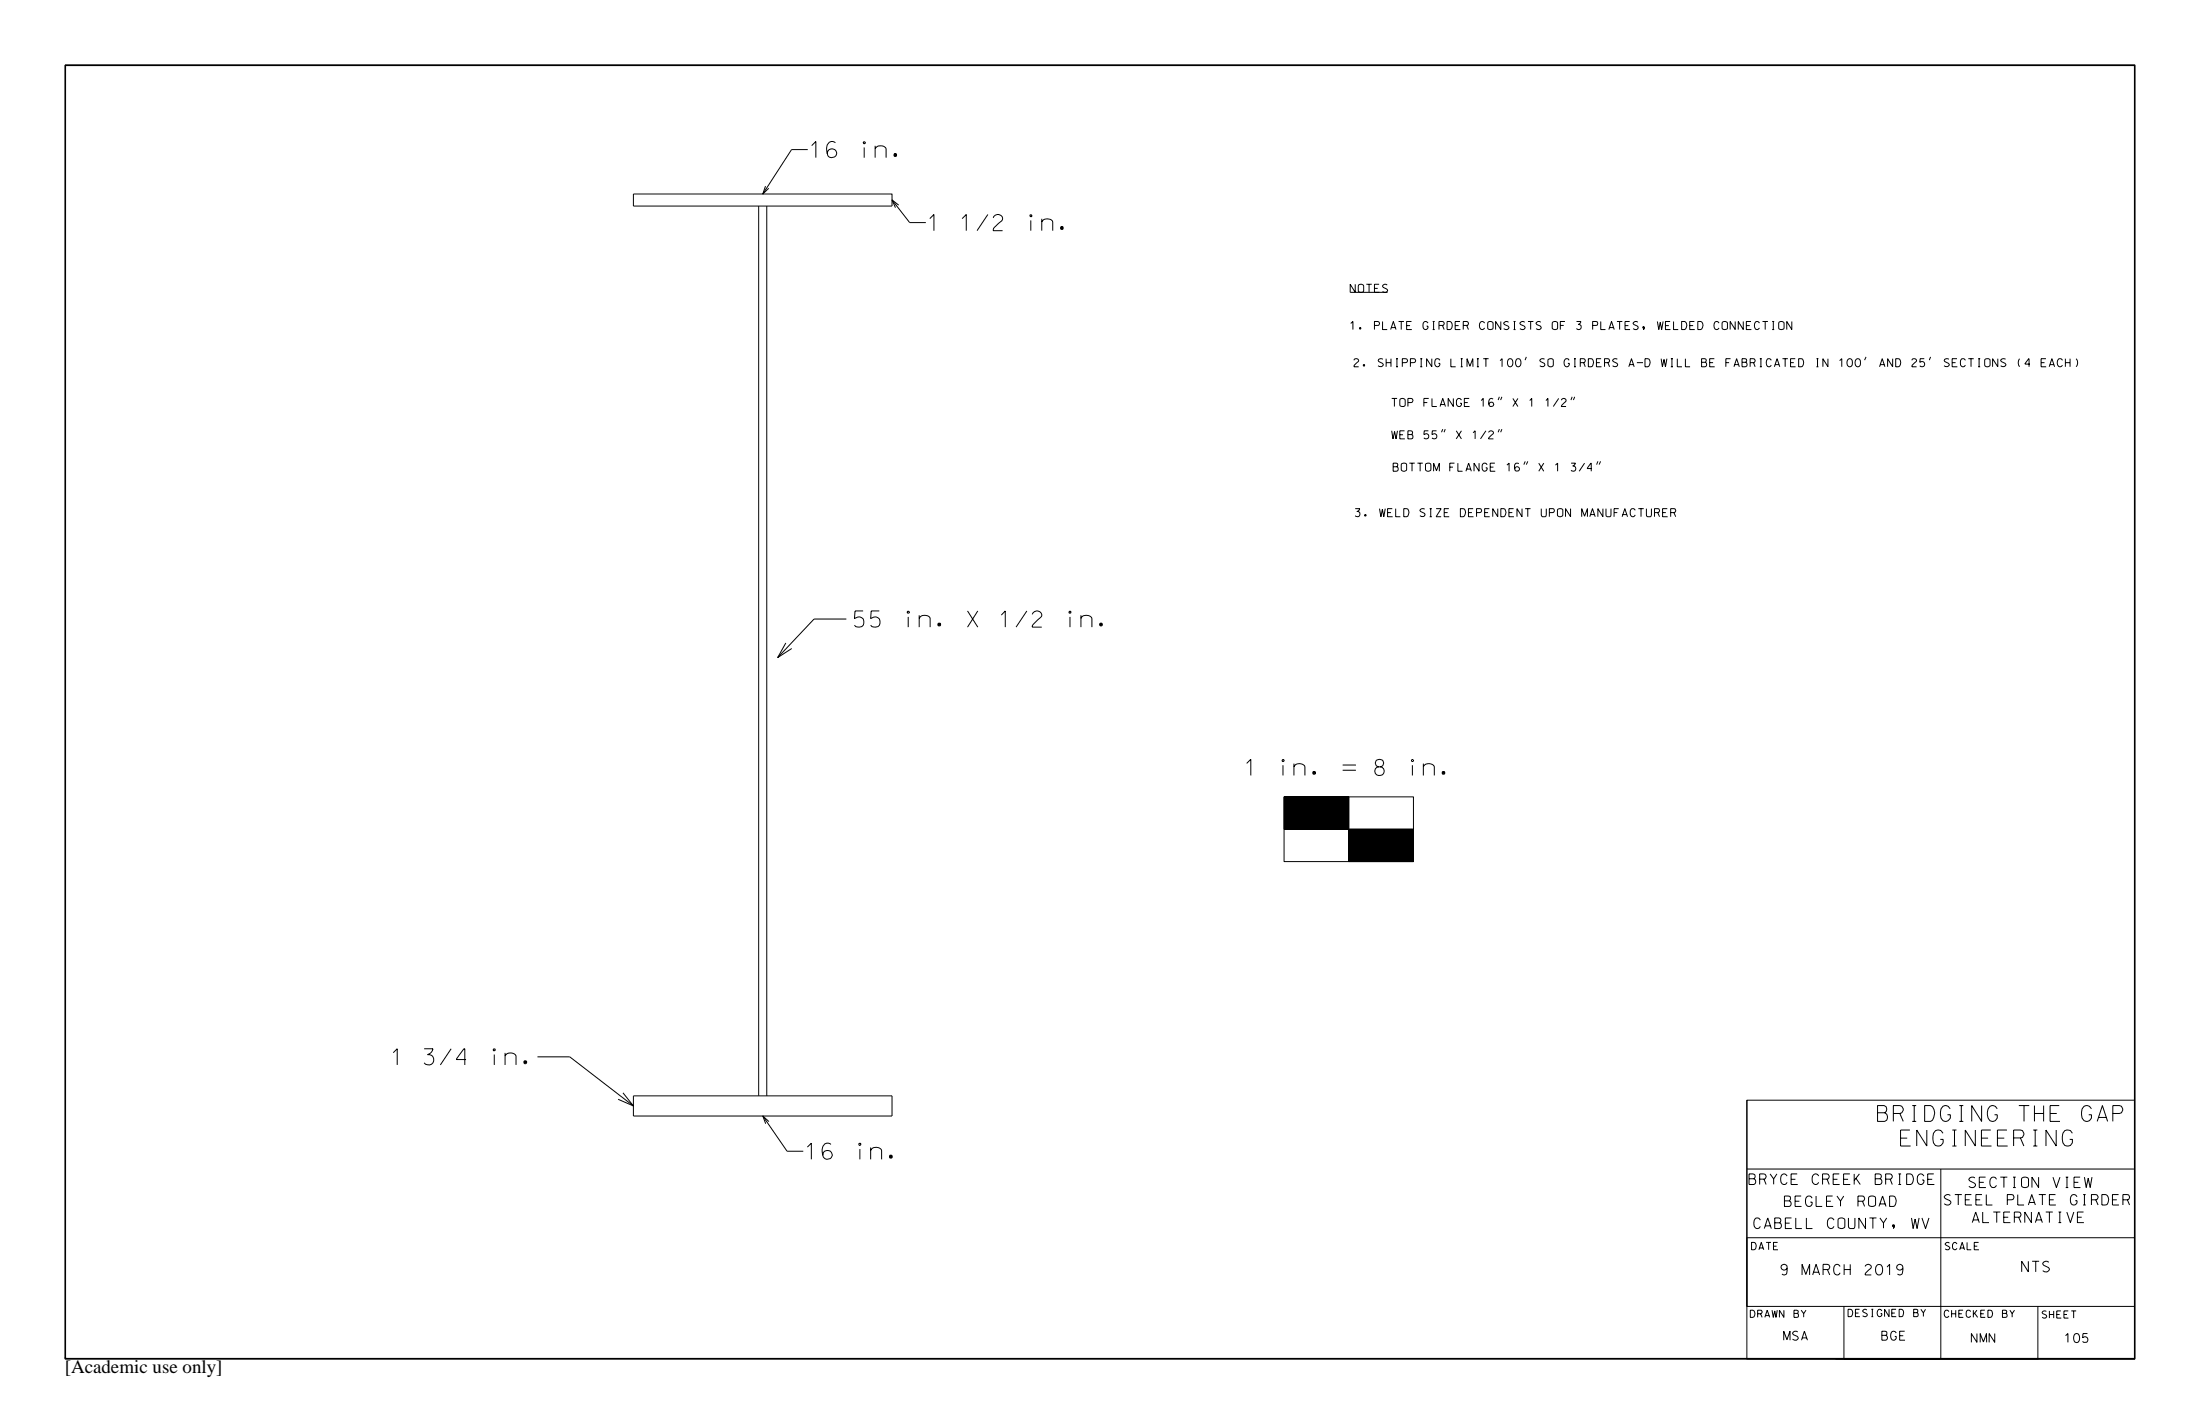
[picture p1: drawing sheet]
<svg xmlns="http://www.w3.org/2000/svg" width="432mm" height="279mm" viewBox="0 0 432 279" stroke-linecap="round" stroke-linejoin="round" font-family="sans-serif">
<path d="M12.8 266.3v.3h406.2v-253.8h-406.2v253.8" fill="none" stroke="#000" stroke-width=".25"/>
<g fill="none" stroke="#000" stroke-width=".2">
<path d="M12.8 12.7h406.2v254h-406.2zM124.3 38.1h50.8v2.3h-50.8zM150.2 36.5l-.5 1.6 1.2-1.2M158.5 29.4h-3.1l-5.7 8.7M175.1 39.2l3.4 4.5h3.2M148.9 40.4v174.6M150.5 40.4v174.6M176.4 40.3l-1.3-1.1 .7 1.5M265 57.4h7.3M294.3 77.9l-.3 .6M294.8 77.9l-.3 .6M299.6 70l-.3 .7"/>
<path d="M308.6 77.9l-.3 .6M309.1 77.9l-.3 .6M366.3 70l-.3 .7M378.9 70l-.2 .7M283.2 84.2l-.3 .6M283.7 84.2l-.3 .6M294.3 84.2l-.3 .6M294.8 84.2l-.3 .6M299.4 90.5l-.3 .7M299.9 90.5l-.3 .7M313.6 90.5l-.2 .7M314.1 90.5l-.2 .7"/>
<path d="M154.2 126.2l-1.6 2.8 2.8-1.8M166.1 121.5h-6.3l-7.2 7.5M252 156.4h25.4v12.7h-25.4zM252 159.4l3.1-3 6.4 6.3M252 158l1.7-1.6 6.3 6.3M252 157.3l.9-.9 6.4 6.3M252 157.1l.8-.7 6.4 6.3M252 157l.7-.6 6.3 6.3M252 156.4l6.4 6.3 6.3-6.2M252 156.4l6.4 6.3M252 156.5l6.2 6.2M252 157l5.7 5.7"/>
<path d="M252 157.7l5 5M252 157.8l4.9 4.9M252 158l4.7 4.7M252 158.2l4.6 4.5M252 158.3l4.5 4.4 6.4-6.3-6.4 6.3M252 158.3l4.4 4.4M252 158.4l4.4 4.3M252 158.4l4.3 4.3M252 158.5l4.3 4.2M252 158.5l4.2 4.2M252 158.6l4.1 4.1M252 158.7l4.1 4"/>
<path d="M252 158.8l4 3.9M252 158.8l3.9 3.9M252 158.9l3.9 3.8M252 158.9l3.8 3.8 6.4-6.3-6.3 6.3M252 158.9l3.8 3.8M252 159l3.8 3.7M252 159l3.7 3.7M252 159.1l3.6 3.6M252 159.2l3.6 3.5M252 159.4l3.3 3.3M252 159.7l3 3M252 159.8l2.9 2.9"/>
<path d="M252 158.4l2-2-2 2M252.1 156.4l6.3 6.3M252.1 156.4h-.1l6.3 6.3 6.4-6.3M252.1 156.4l6.4 6.3M252.1 156.4l-.1 .1M252.2 156.4l-.2 .1M252.2 156.4l6.4 6.3M252.2 156.4l6.4 6.3 6.1-6.2M252.2 156.4l-.2 .2 6.2 6.1 6.3-6.3M252.3 156.4l6.4 6.3M252.3 156.4l6.3 6.3M252.3 156.4l-.3 .2"/>
<path d="M252.3 156.4l6.4 6.3 6-6M252.4 156.4l-.4 .3 6 6 6.4-6.3M252.4 156.4l-.4 .4 6 5.9 6.3-6.3M252.5 156.4l6.4 6.3M252.5 156.4l6.3 6.3 5.9-5.9M252.5 156.4l-.5 .4 5.9 5.9M252.5 156.4l-.5 .5M252.6 156.4l-.6 .5 5.8 5.8 6.4-6.3-6.3 6.3M252.6 156.4l6.4 6.3 5.7-5.7M252.6 156.4l-.6 .6M252.7 156.4l6.3 6.3M252.7 156.4l-.7 .7 5.7 5.6 6.4-6.3"/>
<path d="M252.8 156.4l6.3 6.3M252.8 156.4l-.8 .7M252.8 156.4l6.4 6.3M252.9 156.4l6.4 6.3M252.9 156.4l-.9 .8 5.6 5.5M253 156.4l6.3 6.3M253 156.4l6.4 6.3M253 156.4l-1 .9 5.4 5.4M253.1 156.4l-1.1 1 5.4 5.3 6.3-6.3-6.3 6.3M253.1 156.4l6.4 6.3M253.1 156.4l-1.1 1.1 5.3 5.2M253.2 156.4l-1.2 1.1 1.2-1.1 6.3 6.3"/>
<path d="M253.2 156.4l6.3 6.3M253.3 156.4l6.3 6.3M253.3 156.4l-1.3 1.2 5.1 5.1M253.3 156.4l6.4 6.3M253.3 156.4l-1.3 1.3 5.1 5M253.4 156.4l6.4 6.3M253.4 156.4l6.3 6.3M253.4 156.4l6.3 6.3 5-5M253.4 156.4l-1.4 1.4 5 4.9M253.4 156.4l-1.4 1.3M253.4 156.4l6.4 6.3-6.3-6.3M253.5 156.4l-1.5 1.4 5 4.9"/>
<path d="M253.5 156.4l6.4 6.3M253.5 156.4l-1.5 1.5M253.6 156.4l6.4 6.3-6.4-6.3M253.6 156.4l-1.6 1.5 4.8 4.8 6.3-6.3M253.6 156.4l6.4 6.3M253.6 156.4l-1.6 1.6M253.8 156.4l6.4 6.3M253.8 156.4l-1.8 1.8 4.6 4.5M253.9 156.4l6.3 6.3M253.9 156.4l6.3 6.3 4.5-4.5M253.9 156.4l-1.9 1.8 4.5 4.5M254 156.4l-2 1.9"/>
<path d="M254 156.4l6.4 6.3M254 156.4l6.3 6.3 4.4-4.4M254.1 156.4l6.4 6.3 4.2-4.2M254.1 156.4l6.3 6.3M254.1 156.4l-2.1 2M254.1 156.4l6.4 6.3M254.1 156.4l-2.1 2.1M254.2 156.4l-2.2 2.1M254.2 156.4l-2.2 2.2 4.2 4.1 6.3-6.3M254.3 156.4l6.4 6.3M254.3 156.4l6.3 6.3M254.3 156.4l-2.3 2.2"/>
<path d="M254.4 156.4l6.3 6.3M254.4 156.4l6.3 6.3 4-4M254.4 156.4l-2.4 2.3 4 4M254.5 156.4l-2.5 2.4M254.5 156.4l6.4 6.3M254.5 156.4l6.3 6.3 3.9-3.9M254.5 156.4l-2.5 2.5M254.6 156.4l6.3 6.3 3.8-3.7M254.6 156.4l6.3 6.3M254.6 156.4l-2.6 2.5M254.6 156.4l6.4 6.3M254.6 156.4l6.4 6.3 3.7-3.7"/>
<path d="M254.6 156.4l-2.6 2.6M254.7 156.4l-2.7 2.6M254.7 156.4l6.4 6.3 3.6-3.6M254.7 156.4l6.4 6.3M254.7 156.4l-2.7 2.7 3.7 3.6 6.3-6.3M254.8 156.4l6.4 6.3M254.8 156.4l-2.8 2.7M254.8 156.4l6.4 6.3 3.5-3.5M254.9 156.4l-2.9 2.8 3.5 3.5M255 156.4l-3 2.9 3.4 3.4-3.4-3.4M255 156.4l6.3 6.3 3.4-3.4M255 156.4l6.4 6.3"/>
<path d="M255.1 156.4l6.3 6.3M255.2 156.4l6.3 6.3M255.2 156.4l-3.2 3.1 3.3 3.2 6.4-6.3M255.2 156.4l-3.2 3.1 3.2-3.1M255.3 156.4l6.3 6.3M255.3 156.4l-3.3 3.2 3.1 3.1M255.3 156.4l6.4 6.3M255.4 156.4l6.4 6.3M255.4 156.4l6.3 6.3 3-3M255.4 156.4l-3.4 3.4 3 2.9M255.4 156.4l-3.4 3.3M255.4 156.4l6.4 6.3-6.3-6.3"/>
<path d="M255.5 156.4l-3.5 3.4 3 2.9M255.5 156.4l6.4 6.3M255.5 156.4l-3.5 3.5M255.6 156.4l6.4 6.3-6.3-6.3M255.6 156.4l6.3 6.3M255.6 156.4l-3.6 3.6 2.8 2.7 6.3-6.3M255.7 156.4l6.3 6.3M255.7 156.4l-3.7 3.6M255.7 156.4l6.5 6.3M255.7 156.4l6.4 6.3M255.8 156.4l-3.8 3.7 2.6 2.6M255.8 156.4l-3.8 3.8"/>
<path d="M255.9 156.4l6.4 6.3M255.9 156.4l6.3 6.3 2.5-2.5M255.9 156.4l-3.9 3.8M255.9 156.4l-3.9 3.9M256 156.4l-4 3.9M256 156.4l6.4 6.3M256 156.4l6.4 6.3 2.3-2.4M256 156.4l-4 4M256.1 156.4l6.4 6.3 2.2-2.2M256.1 156.4l6.3 6.3M256.1 156.4l-4.1 4M256.2 156.4l6.3 6.3"/>
<path d="M256.2 156.4l-4.2 4.1M256.2 156.4l6.4 6.3M256.2 156.4l6.4 6.3 2.1-2.2M256.3 156.4l6.4 6.3M256.3 156.4l6.3 6.3M256.3 156.4l-4.3 4.3M256.4 156.4l6.3 6.3M256.4 156.4l6.3 6.3 2-2M256.4 156.4l-4.4 4.3 2 2M256.5 156.4l-4.5 4.4M256.5 156.4l6.4 6.3M256.5 156.4l6.4 6.3 1.8-1.9"/>
<path d="M256.5 156.4l-4.5 4.5M256.6 156.4l6.4 6.3 1.7-1.7M256.6 156.4l6.3 6.3M256.6 156.4l-4.6 4.5M256.6 156.4l6.4 6.3M256.6 156.4l-4.6 4.6M256.7 156.4l-4.7 4.6M256.7 156.4l6.4 6.3M256.8 156.4l6.3 6.3M256.8 156.4l-4.8 4.7 1.6 1.6M256.8 156.4l6.4 6.3M256.8 156.4l-4.8 4.7"/>
<path d="M256.9 156.4l6.3 6.3M256.9 156.4l6.3 6.3 1.5-1.5M256.9 156.4l-4.9 4.8 1.5 1.5M257 156.4l-5 4.9M257 156.4l6.4 6.3M257 156.4l6.3 6.3 1.4-1.4M257 156.4l-5 5M257.1 156.4l-5.1 5M257.1 156.4l6.4 6.3M257.1 156.4l6.4 6.3 1.2-1.2M257.1 156.4l-5.1 5.1M257.2 156.4l-5.2 5.1"/>
<path d="M257.2 156.4l6.4 6.3 1.1-1.1-1.1 1.1M257.2 156.4l6.4 6.3M257.2 156.4l-5.2 5.2M257.3 156.4l6.3 6.3M257.3 156.4l-5.3 5.2M257.3 156.4l6.4 6.3-6.3-6.3M257.4 156.4l-5.4 5.3 1.1 1M257.4 156.4l6.4 6.3M257.4 156.4l-5.4 5.3M257.4 156.4l6.3 6.3 1-1-5.3-5.3M257.4 156.4l-5.4 5.4 .9 .9M257.5 156.4l6.3 6.3 .9-.8"/>
<path d="M257.5 156.4l6.3 6.3M257.5 156.4l-5.5 5.4 .9 .9M257.5 156.4l6.4 6.3M257.5 156.4l-5.5 5.5M257.6 156.4l-5.6 5.5M257.6 156.4l-5.6 5.6 .8 .7 6.3-6.3M257.7 156.4l6.4 6.3M257.7 156.4l6.2 6.3M257.7 156.4l-5.7 5.6 5.7-5.6M257.7 156.4l6.4 6.3 .6-.6M257.8 156.4l-5.8 5.7M257.8 156.4l-5.8 5.8"/>
<path d="M257.9 156.4l6.4 6.3M257.9 156.4l6.3 6.3 .5-.5M257.9 156.4l-5.9 5.8M257.9 156.4l-5.9 5.9M258 156.4l6.3 6.3 .4-.4M258 156.4l6.3 6.3M258 156.4l-6 5.9M258 156.4l6.4 6.3M258 156.4l6.4 6.3 .3-.4M258 156.4l-6 6M258.1 156.4l-6.1 6M258.1 156.4l6.4 6.3 .2-.2"/>
<path d="M258.1 156.4l6.3 6.3M258.1 156.4l-6.1 6.1M258.2 156.4l6.3 6.3M258.2 156.4l-6.2 6.1M258.2 156.4l6.4 6.3M258.3 156.4l-6.3 6.2M258.3 156.4l-6.2 6.3 6.3-6.3M258.4 156.4l12.7 12.7M258.4 156.4l12.6 12.7M258.4 156.4l-6.3 6.3M258.4 156.4l6.3 6.2M258.4 156.4l-6.4 6.3"/>
<path d="M258.5 156.4l-6.3 6.3M258.5 156.4l-6.4 6.3M258.5 156.4l6.2 6.2M258.6 156.4l-6.4 6.3M258.6 156.4l6.1 6.1M258.7 156.4l-6.4 6.3M258.7 156.4l6 6-.3 .3M258.7 156.4l-6.4 6.3-.3-.2M258.7 156.4l6 5.9M258.8 156.4l-6.4 6.3M258.8 156.4l5.9 5.9-.4 .4M258.9 156.4l5.8 5.8"/>
<path d="M258.9 156.4l-6.3 6.3M258.9 156.4l-6.4 6.3M258.9 156.4l5.8 5.7M259 156.4l5.7 5.7M259 156.4l5.7 5.6M259 156.4l-6.3 6.3M259 156.4l-6.3 6.3-.7-.6 .7 .6M259.2 156.4l5.5 5.5M259.2 156.4l-6.4 6.3M259.3 156.4l-6.4 6.3-.9-.8M259.3 156.4l-6.4 6.3M259.3 156.4l-6.3 6.3"/>
<path d="M259.3 156.4l5.4 5.4-.9 .9M259.4 156.4l-6.4 6.3M259.5 156.4l-6.4 6.3M259.5 156.4l-6.3 6.3M259.5 156.4l5.2 5.1M259.6 156.4l-6.4 6.3M259.6 156.4l-6.4 6.3-1.2-1.2M259.7 156.4l5 5-1.3 1.3M259.7 156.4l5 5M259.7 156.4l-6.4 6.3M259.8 156.4l4.9 4.9M259.8 156.4l-6.4 6.3-1.4-1.3"/>
<path d="M259.8 156.4l-6.3 6.3M259.9 156.4l-6.4 6.3M259.9 156.4l4.8 4.8M259.9 156.4l4.8 4.7M260 156.4l-6.4 6.3M260 156.4l4.7 4.6-1.7 1.7M260 156.4l-6.3 6.3 6.4-6.3 4.6 4.6M260.1 156.4l-6.3 6.3M260.2 156.4l4.5 4.5-1.8 1.8M260.2 156.4l4.5 4.5M260.2 156.4l4.5 4.4M260.3 156.4l-6.4 6.3"/>
<path d="M260.3 156.4l4.4 4.4-2 1.9M260.4 156.4l4.3 4.3M260.4 156.4l-6.3 6.3M260.4 156.4l4.3 4.2M260.4 156.4l-6.4 6.3M260.5 156.4l4.2 4.2M260.5 156.4l-6.3 6.3 6.4-6.3 4.1 4.1M260.5 156.4l-6.4 6.3-2.1-2.1 4.3-4.2M260.5 156.4l-6.3 6.3M260.5 156.4l4.2 4.1M260.6 156.4l4.1 4.1M260.6 156.4l-6.4 6.3"/>
<path d="M260.7 156.4l-6.3 6.3M260.7 156.4l4 4-2.3 2.3M260.7 156.4l4 4M260.7 156.4l-6.4 6.3-2.3-2.3M260.7 156.4l4 3.9M260.8 156.4l-6.4 6.3M260.8 156.4l3.9 3.9-2.4 2.4M260.8 156.4l3.9 3.8M260.9 156.4l3.8 3.8M260.9 156.4l3.8 3.7M260.9 156.4l-6.4 6.3M260.9 156.4l-6.3 6.3"/>
<path d="M261 156.4l3.7 3.7-2.6 2.6M261.1 156.4l-6.4 6.3M261.1 156.4l3.6 3.6M261.1 156.4l-6.5 6.3M261.2 156.4l3.5 3.5-2.8 2.8M261.2 156.4l-6.4 6.3M261.2 156.4l3.5 3.4M261.3 156.4l-6.4 6.3M261.3 156.4l-6.4 6.3-2.9-2.9M261.3 156.4l3.4 3.4-2.9 2.9M261.3 156.4l3.4 3.3M261.4 156.4l3.3 3.3"/>
<path d="M261.4 156.4l-6.3 6.3-3.1-3M261.4 156.4l-6.4 6.3M261.4 156.4l3.3 3.2M261.5 156.4l3.2 3.2-3.1 3.1 3.1-3.1M261.5 156.4l-6.3 6.3M261.5 156.4l3.2 3.1M261.6 156.4l3.1 3.1M261.6 156.4l-6.3 6.3-3.3-3.3M261.7 156.4l-6.4 6.3M261.7 156.4l3 3-3.3 3.3M261.8 156.4l-6.4 6.3-3.4-3.4 3-2.9M261.8 156.4l2.9 2.9"/>
<path d="M261.8 156.4l2.9 2.8M261.8 156.4l-6.3 6.3M261.9 156.4l2.8 2.8M261.9 156.4l-6.3 6.3M261.9 156.4l2.8 2.7M261.9 156.4l-6.4 6.3M262 156.4l2.7 2.7M262 156.4l2.7 2.6-3.7 3.7M262 156.4l2.7 2.6M262 156.4l-6.3 6.3M262.1 156.4l-6.4 6.3M262.1 156.4l2.6 2.6"/>
<path d="M262.1 156.4l-6.3 6.3M262.2 156.4l2.5 2.5-3.8 3.8M262.2 156.4l2.5 2.5M262.3 156.4l2.4 2.4M262.3 156.4l-6.4 6.3M262.4 156.4l2.3 2.3M262.4 156.4l-6.3 6.3M262.4 156.4l2.3 2.2M262.4 156.4l-6.4 6.3M262.5 156.4l2.2 2.2M262.5 156.4l-6.3 6.3M262.5 156.4l2.2 2.1"/>
<path d="M262.6 156.4l2.1 2.1M262.6 156.4l-6.3 6.3M262.7 156.4l2 2-4.3 4.3M262.7 156.4l2 2M262.7 156.4l-6.3 6.3M262.7 156.4l-6.4 6.3-4.3-4.3M262.7 156.4l2 1.9M262.8 156.4l-6.4 6.3M262.8 156.4l1.9 1.9-4.5 4.4M262.9 156.4l1.8 1.8M262.9 156.4l1.8 1.7M262.9 156.4l-6.4 6.3"/>
<path d="M262.9 156.4l-6.3 6.3M263 156.4l1.7 1.7M263 156.4l1.7 1.6M263.1 156.4l-6.4 6.3M263.1 156.4l1.6 1.6M263.1 156.4l-6.4 6.3 6.3-6.3-6.4 6.3-4.6-4.6 1.8-1.7 6.3 6.3 4.6-4.6M263.2 156.4l-6.3 6.3M263.2 156.4l1.5 1.5-4.8 4.8M263.2 156.4l1.5 1.5M263.2 156.4l-6.4 6.3-4.8-4.8 4.9 4.8M263.2 156.4l1.5 1.4M263.3 156.4l-6.4 6.3"/>
<path d="M263.3 156.4l-6.4 6.3-4.9-4.9M263.3 156.4l1.4 1.4-4.9 4.9M263.3 156.4l1.4 1.3M263.4 156.4l1.3 1.3M263.4 156.4l-6.3 6.3-5.1-5M263.4 156.4l-6.4 6.3M263.5 156.4l1.2 1.2M263.5 156.4l-6.3 6.3-5.2-5.1 5.2 5.1M263.5 156.4l1.2 1.2-5.1 5.1 5.1-5.1M263.6 156.4l1.1 1.1M263.6 156.4l-6.4 6.3M263.7 156.4l-6.4 6.3"/>
<path d="M263.7 156.4l1 1-5.3 5.3 5.3-5.3M263.7 156.4l1 1-5.3 5.3M263.8 156.4l.9 .9M263.8 156.4l.9 .8M263.8 156.4l-6.4 6.3M263.8 156.4l-6.3 6.3-5.5-5.4M263.9 156.4l-6.3 6.3M263.9 156.4l-6.4 6.3M263.9 156.4l.8 .8M263.9 156.4l-6.3 6.3-5.6-5.6M264 156.4l.7 .7M264 156.4l-6.4 6.3"/>
<path d="M264.1 156.4l-6.4 6.3M264.1 156.4l.6 .6-5.7 5.7M264.1 156.4l.6 .6M264.2 156.4l-6.4 6.3M264.2 156.4l.5 .5-5.8 5.8M264.2 156.4l.5 .4M264.3 156.4l.4 .4M264.3 156.4l.4 .3M264.3 156.4l-6.4 6.3M264.4 156.4l.3 .3M264.4 156.4l.3 .2M264.4 156.4l-6.3 6.3-6.1-6.1"/>
<path d="M264.5 156.4l.2 .2M264.5 156.4l-6.3 6.3M264.5 156.4l.2 .1M264.6 156.4l.1 .1M264.7 156.4l-6.4 6.3M264.7 156.4l-6.3 6.3M264.7 156.4h.1M264.7 156.6l-6.1 6.1M264.7 156.8l-5.9 5.9M264.7 157.2l-5.5 5.5M264.7 159.2l-3.4 3.5M264.7 158.5l-4.1 4.2-6.4-6.3 6.4 6.3"/>
<path d="M264.7 157.8l-4.8 4.9-6.4-6.3-1.5 1.5M264.7 157.3l-5.4 5.4M264.7 157.5l-5.2 5.2M264.7 158l-4.7 4.7M264.7 158.8l-4 3.9M264.7 159.4l-3.3 3.3 3.3-3.2M264.7 159.8l-2.9 2.9M264.7 158.5l-2.1-2.1-6.4 6.3M264.7 159.8l-2.8 2.9-6.3-6.3-3.6 3.5M264.7 156.5l-6.2 6.2M264.7 157.9l-4.8 4.8M264.7 158.6l-4.1 4.1"/>
<path d="M264.7 158.8l-3.9 3.9M264.7 159.7l-3 3M264.7 157.2l-5.5 5.5-6.3-6.3-.9 .9M264.7 159.2l-3.5 3.5M264.7 159.5l-3.2 3.2M264.7 159.5l-3.1-3.1-6.4 6.3M264.7 157l-5.8 5.7-6.3-6.3 6.3 6.3M264.7 156.7l-5.9 6M264.7 157.1l-5.6 5.6M264.7 158.2l-4.5 4.5M264.7 158.5l-4.2 4.2M264.7 157.6l-5.1 5.1"/>
<path d="M264.7 157.7l-5.1 5M264.7 156.5l-.1-.1-6.4 6.3M264.7 159.9l-2.8 2.8M264.7 158l-4.6 4.7M264.7 159.1l-3.6 3.6M264.7 159.3l-3.4 3.4M264.7 159.6l-3 3.1M264.7 160l-2.7 2.7M264.7 157.5l-1.1-1.1-6.4 6.3M264.7 157.1l-.8-.7-6.3 6.3M264.7 156.7l-6 6M264.7 157.8l-4.9 4.9"/>
<path d="M264.7 156.4h-12.7v6.3M264.7 156.4v12.7M264.7 159.8l-3.5-3.4-6.4 6.3-2.8-2.8 2.8 2.8M264.7 158.3l-4.4 4.4-6.4-6.3 6.4 6.3M264.7 157.2l-5.4 5.5M264.7 158.1l-4.6 4.6M264.7 158.7l-4 4M252 162.7h25.4M252 160l2.7 2.7M252 160.1l2.7 2.6M252 160.2l2.6 2.5M252 160.2l2.5 2.5"/>
<path d="M252 160.3l2.5 2.4 6.3-6.3-6.3 6.3M252 160.3l2.4 2.4M252 160.4l2.4 2.3M252 160.4l2.3 2.3M252 160.5l2.3 2.2M252 160.5l2.2 2.2M252 160.7l2.1 2M252 160.8l2 1.9M252 160.8l1.9 1.9M252 160.9l1.9 1.8M252 160.9l1.8 1.8M252 161l1.8 1.7"/>
<path d="M252 161l1.7 1.7M252 161.1l1.6 1.6-1.6-1.5M252 161.3l1.5 1.4M252 161.3l1.4 1.4-1.4-1.4M252 161.4l1.3 1.3M252 161.5l1.3 1.2M252 161.6l1.2 1.1M252 161.6l1.1 1.1M252 161.7l1 1M252 161.9l.9 .8M252 162.1l.7 .6M252 162.1l.6 .6"/>
<path d="M252 162.2l.6 .5M252 162.2l.5 .5M252 162.3l.4 .4 6.4-6.3-6.3 6.3M252 162.3l.4 .4M252 162.4l.3 .3M252 162.5l.3 .2M252 162.5l.2 .2M252 162.6l.2 .1M252 162.6l.1 .1M252.6 162.7l6.4-6.3-6.3 6.3M253.8 162.7l6.4-6.3-6.3 6.3M255 162.7l6.3-6.3-6.3 6.3"/>
<path d="M255.1 162.7l6.4-6.3-6.3 6.3M255.1 162.7l-3.1-3 3.3-3.3 6.4 6.3M255.2 162.7l-3.2-3.1 3.2 3.1M257 162.7l6.3-6.3-6.3 6.3M257.1 162.7l6.4-6.3-6.3 6.3M258.7 162.7l-6.3-6.3 6.4 6.3M260.7 162.7l-6.3-6.3 6.4 6.3M261.2 162.7l-6.3-6.3 6.4 6.3M263.2 162.7l-6.3-6.3 6.4 6.3M264.1 162.7l-6.3-6.3 6.4 6.3M264.6 162.7l-6.3-6.3 12.8 12.7M264.7 169h.1"/>
<path d="M264.7 161.9l-.8 .8M264.7 162.5l-.3 .2M264.7 162.6l-.1 .1M264.7 160.5l-2.2 2.2M264.7 160.3l-2.4 2.4-6.4-6.3 6.4 6.3M264.7 160.1l-2.6 2.6M264.7 160.2l-2.6 2.5M264.7 160.7l-2 2M264.7 161.5l-1.2 1.2-6.4-6.3 6.3 6.3M264.7 160.9l-1.8 1.8M264.7 161.1l-1.6 1.6M264.7 161.3l-1.4 1.4"/>
<path d="M264.7 161.6l-1.1 1.1M264.7 162.1l-.5 .6M264.7 162.2l-.5 .5M264.7 162.5l-.2 .2M264.7 161l-4.6-4.6-6.3 6.3M264.7 161.6l-5.2-5.2-6.3 6.3M264.7 162.1l-.6 .6M264.7 160.8l-1.9 1.9-6.4-6.3 6.4 6.3M264.7 160.6l-2.1 2.1M264.7 161.2l-1.5 1.5M264.7 161.5l-1.2 1.2M264.7 161.9l-5.5-5.5-6.4 6.3-.8-.8 .8 .8"/>
<path d="M264.7 161.3l-1.5 1.4M264.7 162.6v.1M264.7 162.3l-.4 .4M264.7 162l-.8 .7M264.7 161.1l-4.7-4.7-6.4 6.3M264.7 169.1l6.4-6.4 6.3 6.4M264.7 167.7l5-5 6.4 6.4 1.3-1.4M264.7 165.2l2.6-2.5 6.2 6.4M264.7 165.1l2.4-2.4 6.4 6.4M264.7 164l5 5.1-5-5.1 1.4-1.3 6.4 6.4M264.7 161.5l-5.1-5.1-6.3 6.3M264.7 161.6l-5.3-5.2-6.3 6.3"/>
<path d="M264.7 163.7l1-1 6.4 6.4M264.7 163.5l.8-.8 6.4 6.4 5.5-5.6M264.7 163.4l.7-.7 6.3 6.4M264.7 162.9l.2-.2 6.4 6.4M264.7 162.8l6.3 6.3M264.7 162.8l6.2 6.3M264.7 162.9l6.1 6.2M264.7 163l6.1 6.1M264.7 163.1l5.9 6 6.3-6.4 .5 .5M264.7 163.1l6 6M264.7 163.3l5.8 5.8M264.7 163.3l5.7 5.8"/>
<path d="M264.7 163.4l5.6 5.7M264.7 163.4l5.7 5.7M264.7 163.5l5.6 5.6M264.7 163.6l5.5 5.5M264.7 163.7l5.4 5.4M264.7 163.7l5.3 5.4 6.4-6.4 1 1M264.7 163.9l5.2 5.2M264.7 164l5.1 5.1M264.7 164.1l5 5M264.7 164.1l4.9 5M264.7 164.2l4.8 4.9M264.7 164.3l4.8 4.8"/>
<path d="M264.7 164.5l4.6 4.6M264.7 164.5l4.5 4.6M264.7 164.6l4.5 4.5M264.7 164.7l4.3 4.4M264.7 164.8l4.3 4.3M264.7 164.9l4.2 4.2M264.7 164.9l4.1 4.2M264.7 165l4.1 4.1M264.7 165.1l3.9 4M264.7 165.3l3.8 3.8M264.7 165.3l3.7 3.8M264.7 165.4l3.7 3.7"/>
<path d="M264.7 165.5l3.6 3.6M264.7 165.6l3.4 3.5M264.7 165.9l3.2 3.2M264.7 166l3.1 3.1M264.7 166.1l3 3M264.7 166.3l2.8 2.8M264.7 166.5l2.6 2.6M264.7 166.6l2.5 2.5M264.7 166.8l2.3 2.3M264.7 166.9l2.2 2.2M264.7 167l2.1 2.1M264.7 167.3l1.8 1.8"/>
<path d="M264.7 167.4l1.7 1.7M264.7 167.5l1.6 1.6M264.7 167.6l1.5 1.5M264.7 167.7l1.4 1.4M264.7 167.8l1.3 1.3M264.7 167.9l1.2 1.2M264.7 168l1.1 1.1M264.7 168.1l.9 1M264.7 168.3l.8 .8M264.7 168.5l.6 .6M264.7 168.5l.5 .6-.5-.5M264.7 168.6l.4 .5"/>
<path d="M264.7 168.8l.3 .3 6.4-6.4-6.4 6.4M264.7 169l.1 .1M264.7 161.7l-1 1M264.7 162l-.7 .7M264.7 162.6l-.2 .1M264.7 164.1l1.4-1.4 6.3 6.4M264.7 164l1.3-1.3 6.3 6.4M264.7 163.2l.6-.5 6.3 6.4M264.7 163.1l.4-.4 6.4 6.4M264.7 165.4l3.6 3.7M264.7 165.6l3.5 3.5M264.7 166l3 3.1"/>
<path d="M264.7 166.2l2.9 2.9M264.7 166.5l2.5 2.6M264.7 166.9l2.1 2.2M264.7 167.4l1.6 1.7M264.7 168l1 1.1M264.7 168.2l.9 .9M264.7 168.4l.6 .7M264.7 168.6l.5 .5M264.7 168.7l.4 .4M264.7 168.8l.3 .3M264.8 162.7l6.3 6.4M264.8 162.7h-.1"/>
<path d="M264.8 162.7l6.4 6.4M264.8 169.1l6.3-6.4 6.3 6.3-.1 .1M264.8 162.7l-.1 .1 .1-.1M264.8 162.7l-.1 .1M264.9 162.7l6.3 6.4M264.9 162.7l-.2 .2M264.9 162.7l6.4 6.4M264.9 162.7l-.2 .2 .3-.2M265 162.7l6.3 6.4M265 162.7l-.3 .3M265 162.7l6.4 6.4-6.4-6.4-.3 .3M265 162.7l-.3 .4 6 6 6.4-6.4"/>
<path d="M265.1 162.7l6.4 6.4M265.1 162.7l-.4 .4M265.2 169.1l6.3-6.4 5.9 5.9-.5 .5M265.2 162.7l6.4 6.4M265.2 162.7l6.3 6.4-6.4-6.4-.4 .5M265.2 162.7l-.5 .5M265.3 162.7l6.4 6.4M265.3 162.7l-.6 .6M265.4 162.7l6.3 6.4M265.4 162.7l-.7 .7M265.4 162.7l6.4 6.4M265.5 162.7l6.3 6.4"/>
<path d="M265.5 162.7l-.8 .7M265.5 162.7l-.8 .8M265.5 162.7l6.4 6.4M265.6 162.7l6.4 6.4M265.6 162.7l-.9 .9 .9-.9 6.4 6.4M265.6 169.1l6.4-6.4 5.4 5.4-1 1M265.6 162.7l-.9 1M265.7 162.7l-1 1M265.7 162.7l-1 1.1M265.8 162.7l6.4 6.4M265.8 162.7l-1.1 1.1 5.2 5.3M265.8 162.7l6.3 6.4"/>
<path d="M265.8 162.7l-1.1 1.1M265.9 162.7l6.3 6.4 5.2-5.2M265.9 162.7l6.3 6.4M265.9 162.7l-1.2 1.1 5.2 5.3M265.9 162.7l-1.2 1.2M265.9 162.7l6.4 6.4M265.9 162.7l-1.2 1.2 5.1 5.2M266 162.7l6.4 6.4M266 162.7l6.3 6.4M266 162.7l-1.3 1.3M266.1 162.7l6.4 6.4M266.1 162.7l-1.4 1.4"/>
<path d="M266.2 162.7l-1.5 1.6M266.3 162.7l6.4 6.4M266.3 162.7l6.3 6.4M266.3 162.7l-1.6 1.6M266.4 162.7l-1.7 1.7M266.4 162.7l6.4 6.4M266.4 162.7l-1.7 1.7 4.6 4.7M266.5 162.7l6.4 6.4M266.5 162.7l6.3 6.4M266.5 162.7l-1.8 1.8M266.6 162.7l6.3 6.4M266.6 162.7l-1.9 1.8 4.5 4.6"/>
<path d="M266.6 162.7l-1.9 1.9 4.5 4.5M266.6 162.7l6.4 6.4M266.6 162.7l-1.9 1.9M266.7 162.7l6.4 6.4M266.7 162.7l-2 2 4.4 4.4-4.4-4.5M266.7 162.7l-2 2 4.3 4.4M266.8 162.7l6.4 6.4M266.8 162.7l6.3 6.4M266.8 162.7l-2.1 2M266.8 162.7l-2.1 2.1M266.8 162.7l-2.1 2.2M266.9 162.7l6.4 6.4"/>
<path d="M266.9 162.7l6.3 6.4M266.9 162.7l-2.2 2.2M267 162.7l6.4 6.4 4-4.1-2.3-2.3M267 162.7l6.3 6.4M267 162.7l-2.3 2.3M267.1 162.7l6.3 6.4M267.1 162.7l-2.4 2.4 4 4 6.4-6.4M267.1 162.7l-2.4 2.3M267.2 162.7l6.3 6.4M267.2 162.7l-2.5 2.5 3.9 3.9M267.2 162.7l-2.5 2.5M267.3 162.7l6.4 6.4"/>
<path d="M267.3 162.7l-2.6 2.6M267.4 162.7l6.4 6.4M267.4 162.7l6.3 6.4M267.4 162.7l-2.7 2.7M267.5 162.7l6.3 6.4M267.5 162.7l-2.8 2.8M267.5 162.7l6.4 6.4M267.5 162.7l-2.8 2.9M267.6 162.7l6.4 6.4M267.6 162.7l-2.9 2.9M267.7 162.7l6.3 6.4 3.4-3.4M267.7 162.7l6.3 6.4"/>
<path d="M267.7 162.7l-3 3M267.7 162.7l6.4 6.4 3.3-3.4M267.7 162.7l-3 3 3.4 3.4M267.8 162.7l6.4 6.4M267.8 162.7l6.3 6.4M267.8 162.7l-3.1 3.1 3.2 3.3M267.8 162.7l-3.1 3.1M267.9 162.7l6.3 6.4 3.2-3.2M267.9 162.7l6.3 6.4M267.9 162.7l-3.2 3.1 3.2 3.3M267.9 162.7l-3.2 3.2M267.9 162.7l6.4 6.4"/>
<path d="M267.9 162.7l-3.2 3.2 3.1 3.2M268 162.7l6.3 6.4M268 162.7l6.4 6.4M268 162.7l-3.3 3.3M268.1 162.7l6.4 6.4M268.1 162.7l-3.4 3.4 3 3M268.1 162.7l6.3 6.4M268.1 162.7l6.4 6.4 2.9-2.9M268.1 162.7l-3.4 3.4M268.2 162.7l6.4 6.4M268.2 162.7l-3.5 3.5 2.9 2.9M268.2 162.7l-3.5 3.5"/>
<path d="M268.3 162.7l6.4 6.4M268.3 162.7l6.3 6.4M268.3 162.7l-3.6 3.6 2.7 2.8M268.3 162.7l-3.6 3.6M268.4 162.7l6.3 6.4 2.7-2.7M268.4 162.7l6.3 6.4M268.4 162.7l-3.7 3.6 2.7 2.8M268.4 162.7l-3.7 3.7M268.4 162.7l6.4 6.4M268.4 162.7l6.4 6.4 2.6-2.7M268.4 162.7l-3.7 3.7 2.6 2.7M268.5 162.7l6.4 6.4 2.5-2.6"/>
<path d="M268.5 162.7l6.3 6.4M268.5 162.7l-3.8 3.8M268.6 162.7l6.4 6.4M268.6 162.7l-3.9 3.8 2.5 2.6M268.6 162.7l-3.9 3.9 2.5 2.5M268.6 162.7l6.3 6.4 2.5-2.5M268.6 162.7l6.4 6.4 2.4-2.4M268.6 162.7l-3.9 3.9M268.7 162.7l6.4 6.4M268.7 162.7l-4 4 2.4 2.4-2.4-2.4M268.7 162.7l-4 4M268.8 162.7l6.4 6.4 2.2-2.3"/>
<path d="M268.8 162.7l6.3 6.4M268.8 162.7l-4.1 4.1 2.2 2.3M268.8 162.7l-4.1 4.1M268.9 162.7l6.3 6.4 2.2-2.2-4.2-4.2M268.9 162.7l-4.2 4.1 2.2 2.3M268.9 162.7l-4.2 4.2M268.9 162.7l6.4 6.4M268.9 162.7l6.4 6.4 2.1-2.2M269 162.7l6.4 6.4 2-2.1M269 162.7l6.3 6.4M269 162.7l-4.3 4.3M269.1 162.7l6.3 6.4"/>
<path d="M269.1 162.7l-4.4 4.4 2 2M269.1 162.7l-4.4 4.3M269.1 162.7l6.3 6.4 2-2M269.1 162.7l6.4 6.4 1.9-2M269.1 162.7l6.4 6.4M269.1 162.7l-4.4 4.4M269.2 162.7l6.4 6.4M269.2 162.7l-4.5 4.5 1.9 1.9M269.2 162.7l-4.5 4.5M269.3 162.7l6.4 6.4M269.3 162.7l6.3 6.4M269.3 162.7l-4.6 4.6"/>
<path d="M269.3 162.7l-4.6 4.7M269.4 162.7l6.3 6.4M269.4 162.7l6.4 6.4 1.6-1.7M269.4 162.7l-4.7 4.7M269.5 162.7l6.3 6.4M269.5 162.7l6.3 6.4 1.6-1.7M269.5 162.7l-4.8 4.8M269.5 162.7l6.4 6.4 1.5-1.5M269.5 162.7l6.4 6.4M269.6 162.7l-4.9 4.8M269.6 162.7l6.4 6.4M269.6 169.1l-4.9-4.9 1.5-1.5 6.4 6.4"/>
<path d="M269.6 162.7l-4.9 4.9M269.7 162.7l6.3 6.4M269.7 162.7l-5 5 1.4 1.4M269.8 162.7l-5.1 5M269.8 162.7l6.4 6.4M269.8 162.7l6.4 6.4 1.2-1.3M269.8 162.7l-5.1 5.1 1.2 1.3M269.8 162.7l-5.1 5.1M269.9 162.7l6.4 6.4 1.1-1.2M269.9 162.7l6.3 6.4M269.9 162.7l-5.2 5.2 1.2 1.2M269.9 162.7l-5.2 5.2"/>
<path d="M269.9 162.7l6.4 6.4M269.9 162.7l-5.2 5.3 1.1 1.1M270 162.7l6.3 6.4 1.1-1.1M270 162.7l6.4 6.4 1-1.1M270 162.7l6.4 6.4M270 162.7l-5.3 5.3M270.1 162.7l6.4 6.4M270.1 162.7l-5.4 5.4 1 1M270.1 162.7l-5.4 5.4 .9 1M270.2 162.7l6.3 6.4 .9-.9M270.2 162.7l6.3 6.4M270.2 162.7l-5.5 5.4"/>
<path d="M270.2 162.7l6.4 6.4M270.2 162.7l-5.5 5.5 .9 .9M270.2 162.7l-5.5 5.5M270.3 162.7l6.4 6.4M270.3 162.7l6.3 6.4M270.3 162.7l-5.6 5.6 .7 .8M270.3 162.7l-5.6 5.6M270.4 162.7l6.4 6.4 .6-.7-5.7-5.7-6.3 6.4M270.4 162.7l-5.7 5.6 .7 .8M270.4 162.7l6.3 6.4M270.4 162.7l-5.7 5.7M270.4 162.7l6.4 6.4"/>
<path d="M270.4 162.7l-5.7 5.8 .6 .6M270.5 162.7l6.3 6.4M270.5 162.7l6.4 6.4M270.5 162.7l-5.8 5.8M270.6 162.7l6.4 6.4M270.6 162.7l-5.9 5.9 .4 .5M270.6 162.7l-5.9 5.9M270.6 162.7l6.3 6.4M270.7 162.7l6.3 6.4M270.7 162.7l-6 5.9M270.7 162.7l6.4 6.4M270.7 162.7l-6 6 .4 .4"/>
<path d="M270.7 162.7l-6 6M270.8 162.7l6.4 6.4M270.8 162.7l6.3 6.4M270.8 162.7l-6.1 6.1 .2 .3M270.8 162.7l-6.1 6.1M270.9 162.7l6.3 6.4 .2-.2-6.2-6.2M270.9 162.7l-6.2 6.1 .2 .3M270.9 162.7l-6.2 6.2M270.9 162.7l6.4 6.4M270.9 162.7l6.4 6.4 .1-.2-.1 .2M270.9 162.7l-6.2 6.2 .1 .2M271 162.7l6.4 6.3"/>
<path d="M271 162.7l6.4 6.4M271 162.7l-6.3 6.3 .1 .1M271 162.7l-6.3 6.3M271.1 162.7l-6.3 6.4M271.2 162.7l-6.4 6.4-.1-.2M271.2 162.7l-6.3 6.4-.2-.2M271.3 162.7l6.1 6.1-.2 .3M271.3 162.7l-6.3 6.4M271.3 162.7l-6.4 6.4M271.3 162.7l6.1 6.1-.3 .3M271.4 162.7l6 6-.4 .4M271.4 162.7l-6.3 6.4"/>
<path d="M271.4 162.7l-6.4 6.4M271.5 162.7l-6.4 6.4M271.5 162.7l5.9 5.9M271.6 162.7l-6.4 6.4M271.6 162.7l-6.3 6.4M271.6 162.7l5.8 5.8M271.7 162.7l5.7 5.8-.6 .6M271.7 162.7l-6.3 6.4-.7-.7M271.7 162.7l-6.4 6.4M271.8 162.7l-6.4 6.4M271.8 162.7l-6.3 6.4M271.8 162.7l5.6 5.6-.7 .8"/>
<path d="M271.9 162.7l-6.4 6.4M271.9 162.7l5.5 5.5-.8 .9M272 162.7l-6.4 6.4M272 162.7l5.4 5.5M272.1 162.7l5.3 5.3M272.1 162.7l-6.4 6.4M272.1 162.7l-6.4 6.4-1-1.1M272.2 162.7l-6.3 6.4M272.2 162.7l5.2 5.3M272.2 162.7l-6.4 6.4M272.2 162.7l5.2 5.2-1.2 1.2M272.2 162.7l5.2 5.2"/>
<path d="M272.3 162.7l-6.3 6.4M272.3 162.7l5.1 5.1M272.3 162.7l-6.4 6.4M272.4 162.7l5 5-1.4 1.4M272.4 162.7l5 5M272.4 162.7l-6.4 6.4M272.5 162.7l4.9 4.9M272.5 162.7l4.9 5-1.4 1.4M272.5 162.7l-6.4 6.4M272.5 162.7l-6.4 6.4-1.4-1.5M272.5 162.7l-6.3 6.4M272.6 162.7l-6.4 6.4-1.5-1.6"/>
<path d="M272.6 162.7l4.8 4.8-1.6 1.6M272.6 162.7l-6.4 6.4M272.7 162.7l4.7 4.7M272.7 162.7l4.7 4.8M272.7 162.7l-6.4 6.4M272.7 162.7l4.7 4.7-1.7 1.7M272.7 162.7l-6.4 6.4-1.6-1.7M272.7 162.7l-6.3 6.4-1.7-1.7M272.8 162.7l4.6 4.6M272.8 162.7l4.6 4.6-1.7 1.8M272.8 162.7l-6.4 6.4M272.8 162.7l-6.3 6.4"/>
<path d="M272.9 162.7l-6.4 6.4M272.9 162.7l4.5 4.5-1.8 1.9M272.9 162.7l4.5 4.6M272.9 162.7l-6.3 6.4-1.9-2M272.9 162.7l4.5 4.4M272.9 162.7l4.5 4.5M272.9 162.7l-6.3 6.4M273 162.7l-6.3 6.4M273 162.7l-6.4 6.4-1.9-2M273 162.7l4.4 4.4M273.1 162.7l4.3 4.3M273.1 162.7l-6.4 6.4"/>
<path d="M273.1 162.7l-6.4 6.4-2-2.1M273.2 162.7l4.2 4.2M273.2 162.7l4.2 4.3M273.2 162.7l-6.4 6.4M273.2 162.7l-6.3 6.4-2.2-2.2M273.2 162.7l-6.3 6.4M273.2 162.7l-6.4 6.4-2.1-2.2M273.3 162.7l4.1 4.1M273.3 162.7l-6.4 6.4M273.3 162.7l-6.3 6.4 6.4-6.4M273.4 162.7l-6.3 6.4M273.4 162.7l4 4-2.3 2.4"/>
<path d="M273.4 162.7l4 4M273.5 162.7l-6.4 6.4 6.4-6.4M273.5 162.7l3.9 3.9M273.5 162.7l-6.3 6.4M273.6 162.7l3.8 3.8M273.6 162.7l-6.4 6.4M273.6 162.7l-6.3 6.4 6.3-6.4M273.6 162.7l3.8 3.7M273.7 162.7l-6.3 6.4-2.7-2.7M273.7 162.7l3.7 3.7M273.7 162.7l-6.4 6.4M273.8 162.7l-6.3 6.4"/>
<path d="M273.8 162.7l3.6 3.6M273.9 162.7l3.5 3.5M273.9 162.7l-6.4 6.4M274 162.7l3.4 3.5M274 162.7l-6.4 6.4 6.4-6.4 3.4 3.4M274.1 162.7l-6.3 6.4M274.1 162.7l3.3 3.3M274.1 162.7l-6.4 6.4M274.1 162.7l3.3 3.2M274.2 162.7l-6.3 6.4M274.2 162.7l3.2 3.2M274.2 162.7l-6.4 6.4"/>
<path d="M274.3 162.7l3.1 3.1M274.3 162.7l-6.4 6.4M274.3 162.7l-6.3 6.4M274.4 162.7l-6.4 6.4M274.4 162.7l3 3M274.4 162.7l-6.4 6.4-3.3-3.3M274.5 162.7l-6.4 6.4-3.4-3.5M274.5 162.7l2.9 2.9M274.5 162.7l2.9 3M274.5 162.7l-6.4 6.4M274.5 162.7l-6.3 6.4M274.5 162.7l2.9 2.9-3.5 3.5"/>
<path d="M274.6 162.7l-6.3 6.4-3.6-3.6M274.6 162.7l2.8 2.8-3.5 3.6M274.6 162.7l-6.4 6.4-3.5-3.5M274.7 162.7l2.7 2.8-3.6 3.6 3.6-3.7zM274.7 162.7l-6.4 6.4M274.7 162.7l-6.3 6.4M274.7 162.7l2.7 2.6-3.7 3.8M274.7 162.7l-6.3 6.4-3.7-3.8M274.8 162.7l-6.3 6.4M274.8 162.7l2.6 2.6M274.8 162.7l2.6 2.6-3.8 3.8 3.8-3.8M274.8 162.7l-6.4 6.4"/>
<path d="M274.9 162.7l2.5 2.5-3.8 3.9M274.9 162.7l2.5 2.5M274.9 162.7l-6.4 6.4M274.9 162.7l-6.3 6.4M275 162.7l2.4 2.4M275 162.7l2.4 2.5-3.9 3.9 3.9-4M275 162.7l-6.4 6.4M275 162.7l2.4 2.4-4 4M275.1 162.7l-6.4 6.4-4-4.1M275.2 162.7l-6.3 6.4-4.2-4.2M275.2 162.7l-6.3 6.4M275.2 162.7l2.2 2.2-4.2 4.2"/>
<path d="M275.3 162.7l2.1 2.1M275.3 162.7l-6.4 6.4M275.3 162.7l-6.3 6.4M275.3 162.7l2.1 2M275.4 162.7l2 2M275.4 162.7l-6.3 6.4M275.5 162.7l-6.4 6.4 6.4-6.4 1.9 1.9M275.5 162.7l1.9 1.9M275.6 162.7l-6.4 6.4M275.6 162.7l1.8 1.8-4.5 4.6M275.7 162.7l-6.3 6.4-4.7-4.7M275.7 162.7l1.7 1.7-4.7 4.7-6.4-6.4-1.6 1.6"/>
<path d="M275.7 162.7l-6.4 6.4M275.7 162.7l-6.3 6.4M275.8 162.7l1.6 1.6M275.8 162.7l-6.3 6.4M275.9 162.7l-6.3 6.4M275.9 162.7l1.5 1.5M276 162.7l1.4 1.4M276 162.7l-6.4 6.4 6.4-6.4M276 162.7l-6.3 6.4M276 162.7l1.4 1.3-5 5.1M276 162.7l1.4 1.4-4.9 5M276.1 162.7l-6.4 6.4"/>
<path d="M276.1 162.7l-6.3 6.4M276.1 162.7l1.3 1.3M276.2 162.7l-6.3 6.4M276.2 162.7l1.2 1.2M276.2 162.7l1.2 1.2-5.1 5.2M276.2 162.7l-6.4 6.4M276.3 162.7l1.1 1.2M276.3 162.7l1.1 1.1-5.2 5.3M276.3 162.7l-6.4 6.4M276.3 162.7l1.1 1.1M276.3 162.7l-6.3 6.4M276.4 162.7l-6.3 6.4"/>
<path d="M276.4 162.7l1 1M276.5 162.7l-6.4 6.4-5.4-5.5M276.5 162.7l.9 1M276.5 162.7l-6.4 6.4M276.5 162.7l.9 .8M276.5 162.7l.9 .9M276.5 162.7l-6.3 6.4M276.6 162.7l-6.4 6.4-5.5-5.6 5.5 5.6M276.6 162.7l.8 .8M276.6 162.7l-6.3 6.4M276.7 162.7l.7 .7-5.6 5.7 5.6-5.7zM276.7 162.7l-6.4 6.4"/>
<path d="M276.7 162.7l-6.3 6.4M276.7 162.7l.7 .7M276.8 162.7l-6.4 6.4M276.8 162.7l.6 .7M276.8 162.7l.6 .6M276.9 162.7l.5 .5M276.9 162.7l-6.4 6.4M277 162.7l.4 .5M277 162.7l-6.5 6.4-5.8-5.9M277 162.7l-6.3 6.4M277 162.7l.4 .4M277 162.7l.4 .4-6 6"/>
<path d="M277.1 162.7l-6.3 6.4-6.1-6.1M277.1 162.7l.3 .3-6 6.1M277.1 169.1l.3-.3-.2 .3M277.2 162.7l.2 .2M277.2 162.7l.2 .2-6.1 6.2M277.2 162.7l-6.4 6.4M277.2 162.7l-6.3 6.4-6.2-6.2M277.2 162.7l-6.3 6.4M277.2 162.7l.2 .2-6.2 6.2M277.3 162.7l.1 .1M277.3 162.7l-6.4 6.4M277.4 162.7l-6.4 6.4"/>
<path d="M277.4 162.7h.1M277.4 162.7l-6.3 6.4M277.4 162.8l-6.3 6.3 6.3-6.3M277.4 163.1l-5.9 6 5.9-5.9M277.4 168.6l-.4 .5M277.4 162.9l-.3-.2-6.3 6.4M277.4 164.2l-1.5-1.5 1.5 1.5-4.9 4.9M277.4 164.7l-2-2-6.4 6.4M277.4 166.3l-3.6-3.6-6.4 6.4M277.4 163.5l-5.5 5.6M277.4 163.7l-5.4 5.4M277.4 164l-5 5.1"/>
<path d="M277.4 164.7l-4.3 4.4M277.4 165.1l-4 4M277.4 165.9l-3.1 3.2M277.4 166l-3.1 3.1M277.4 166.2l-2.9 2.9M277.4 166.3l-2.7 2.8M277.4 166.5l-2.6 2.6M277.4 163.6l-.9-.9-6.3 6.4M277.4 164.3l-1.6-1.6-6.4 6.4M277.4 164.5l-1.8-1.8-6.3 6.4M277.4 167.1l-2 2M277.4 167.3l-1.8 1.8"/>
<path d="M277.4 168l-1.1 1.1M277.4 168.2l-.9 .9M277.4 168.3l-.7 .8M277.4 167.6l-1.4 1.5M277.4 168.7l-.4 .4M277.4 163.7l-5.3 5.4M277.4 166l-3 3.1M277.4 166.1l-3 3M277.4 166.2l-2.8 2.9M277.4 166.1l-3.4-3.4-6.3 6.4M277.4 163.2l-5.8 5.9M277.4 163.6l-5.5 5.5"/>
<path d="M277.4 164.1l-4.9 5M277.4 164.4l-4.6 4.7M277.4 164.5l-4.6 4.6M277.4 164.8l-4.2 4.3M277.4 166.4l-3.6-3.7-6.4 6.4M277.4 163.3l-5.8 5.8 5.8-5.8M277.4 164.5l-4.5 4.6M277.4 165.6l-3.5 3.5M277.4 162.9l-6.1 6.2M277.4 163.8l-5.2 5.3M277.4 165.2l-3.8 3.9M277.4 165l-2.2-2.3-6.4 6.4"/>
<path d="M277.4 166.3l-2.8 2.8M277.4 166.4l-2.6 2.7M277.4 166.7l-2.4 2.4M277.4 167l-2.1 2.1M277.4 167.9l-1.2 1.2M277.4 164.7l-2-2-6.3 6.4M277.4 164.2l-4.8 4.9M277.4 164.9l-4.1 4.2M277.4 165l-4.1 4.1M277.4 165.8l-3.2 3.3M277.4 166.4l-2.7 2.7M277.4 167.6l-1.5 1.5"/>
<path d="M277.4 164.6l-4.5 4.5M277.4 165.7l-3.4 3.4M277.4 169v.1M277.4 168.5l-.6 .6M277.4 163.3l-5.7 5.8M277.4 163.2l-.5-.5-6.4 6.4M277.4 164l-5.1 5.1M277.4 168.5l-.5 .6M277.4 162.7v6.4h-12.7M277.4 164.5l-1.7-1.8-6.4 6.4M277.4 165l-2.3-2.3-6.3 6.4M277.4 163.1l-6 6"/>
<path d="M277.4 164.3l-4.7 4.8M277.4 164.6l-4.4 4.5M277.4 164.7l-4.4 4.4M277.4 166.6l-2.4 2.5M277.4 166.8l-2.3 2.3M277.4 166.9l-2.1 2.2M277.4 167.1l-1.9 2M277.4 167.3l-1.7 1.8M277.4 167.8l-1.2 1.3M277.4 168l-1 1.1M105.5 207.4h6.3l12.5 9.6M122.3 214.4l2 2.6-3-1.3"/>
<path d="M124.3 215h50.8v4h-50.8zM149.7 219l4.8 6.9h3.2M342.9 215.9v40.4h76.1M419 215.9h-76.1v50.8h76.1M150.9 220.1l-1.2-1.1 .6 1.5M342.9 229.4h76.1M380.9 229.4v37.3M361.9 256.3v10.4h19M400 256.3v10.4h-19.1M419 242.9h-76.1v13.4M360.3 266.7h20.6"/>
</g>
<text font-size="3.7" x="12.7" y="269.5">[Academic use only]</text>
<g font-size="3.2">
<text x="159.1" y="30.9">16 in.</text>
<text x="182.2" y="45.3">1</text>
<text x="188.9" y="45.3">1/2</text>
<text x="202.6" y="45.3">in.</text>
<text x="167.7" y="123.1">55 in. X 1/2 in.</text>
<text x="244.4" y="152.2">1</text>
<text x="251.3" y="152.2">in.</text>
<text x="262.9" y="152.2">=</text>
<text x="270.4" y="152.2">8</text>
<text x="277.2" y="152.2">in.</text>
<text x="76.9" y="208.9">1</text>
<text x="83.6" y="208.9">3/4</text>
<text x="97.2" y="208.9">in.</text>
<text x="158.2" y="227.5">16 in.</text>
<text x="373" y="224.9">ENGINEERING</text>
</g>
<text font-size="3.1" x="368.5" y="220">BRIDGING THE GAP</text>
<g font-size="2.1">
<text x="343.3" y="232.4">BRYCE CREEK BRIDGE</text>
<text x="386.4" y="233">SECTION VIEW</text>
<text x="350.2" y="236.7">BEGLEY ROAD</text>
<text x="381.6" y="236.4">STEEL PLATE GIRDER</text>
<text x="387.1" y="239.9">ALTERNATIVE</text>
<text x="344.2" y="241">CABELL COUNTY, WV</text>
<text x="349.6" y="250.1">9 MARCH 2019</text>
<text x="396.8" y="249.6">NTS</text>
</g>
<g font-size="1.7">
<text x="350.1" y="263">MSA</text>
<text x="369.3" y="263">BGE</text>
<text x="386.9" y="263.4">NMN</text>
<text x="405.3" y="263.4">105</text>
</g>
<g font-size="1.6">
<text x="265" y="57.4">NOTES</text>
<text x="265" y="64.7">1. PLATE GIRDER CONSISTS OF 3 PLATES, WELDED CONNECTION</text>
<text x="265.7" y="72">2. SHIPPING LIMIT 100' SO GIRDERS A-D WILL BE FABRICATED IN 100' AND 25' SECTIONS (4 EACH)</text>
<text x="273.1" y="79.8">TOP FLANGE 16&quot; X 1 1/2&quot;</text>
<text x="273.1" y="86.1">WEB 55&quot; X 1/2&quot;</text>
<text x="273.4" y="92.4">BOTTOM FLANGE 16&quot; X 1 3/4&quot;</text>
<text x="266" y="101.4">3. WELD SIZE DEPENDENT UPON MANUFACTURER</text>
</g>
<g font-size="1.4">
<text x="343.8" y="245.2">DATE</text>
<text x="381.8" y="245.2">SCALE</text>
<text x="343.5" y="258.5">DRAWN BY</text>
<text x="362.7" y="258.3">DESIGNED BY</text>
<text x="381.6" y="258.5">CHECKED BY</text>
<text x="400.8" y="258.6">SHEET</text>
</g>
</svg>
